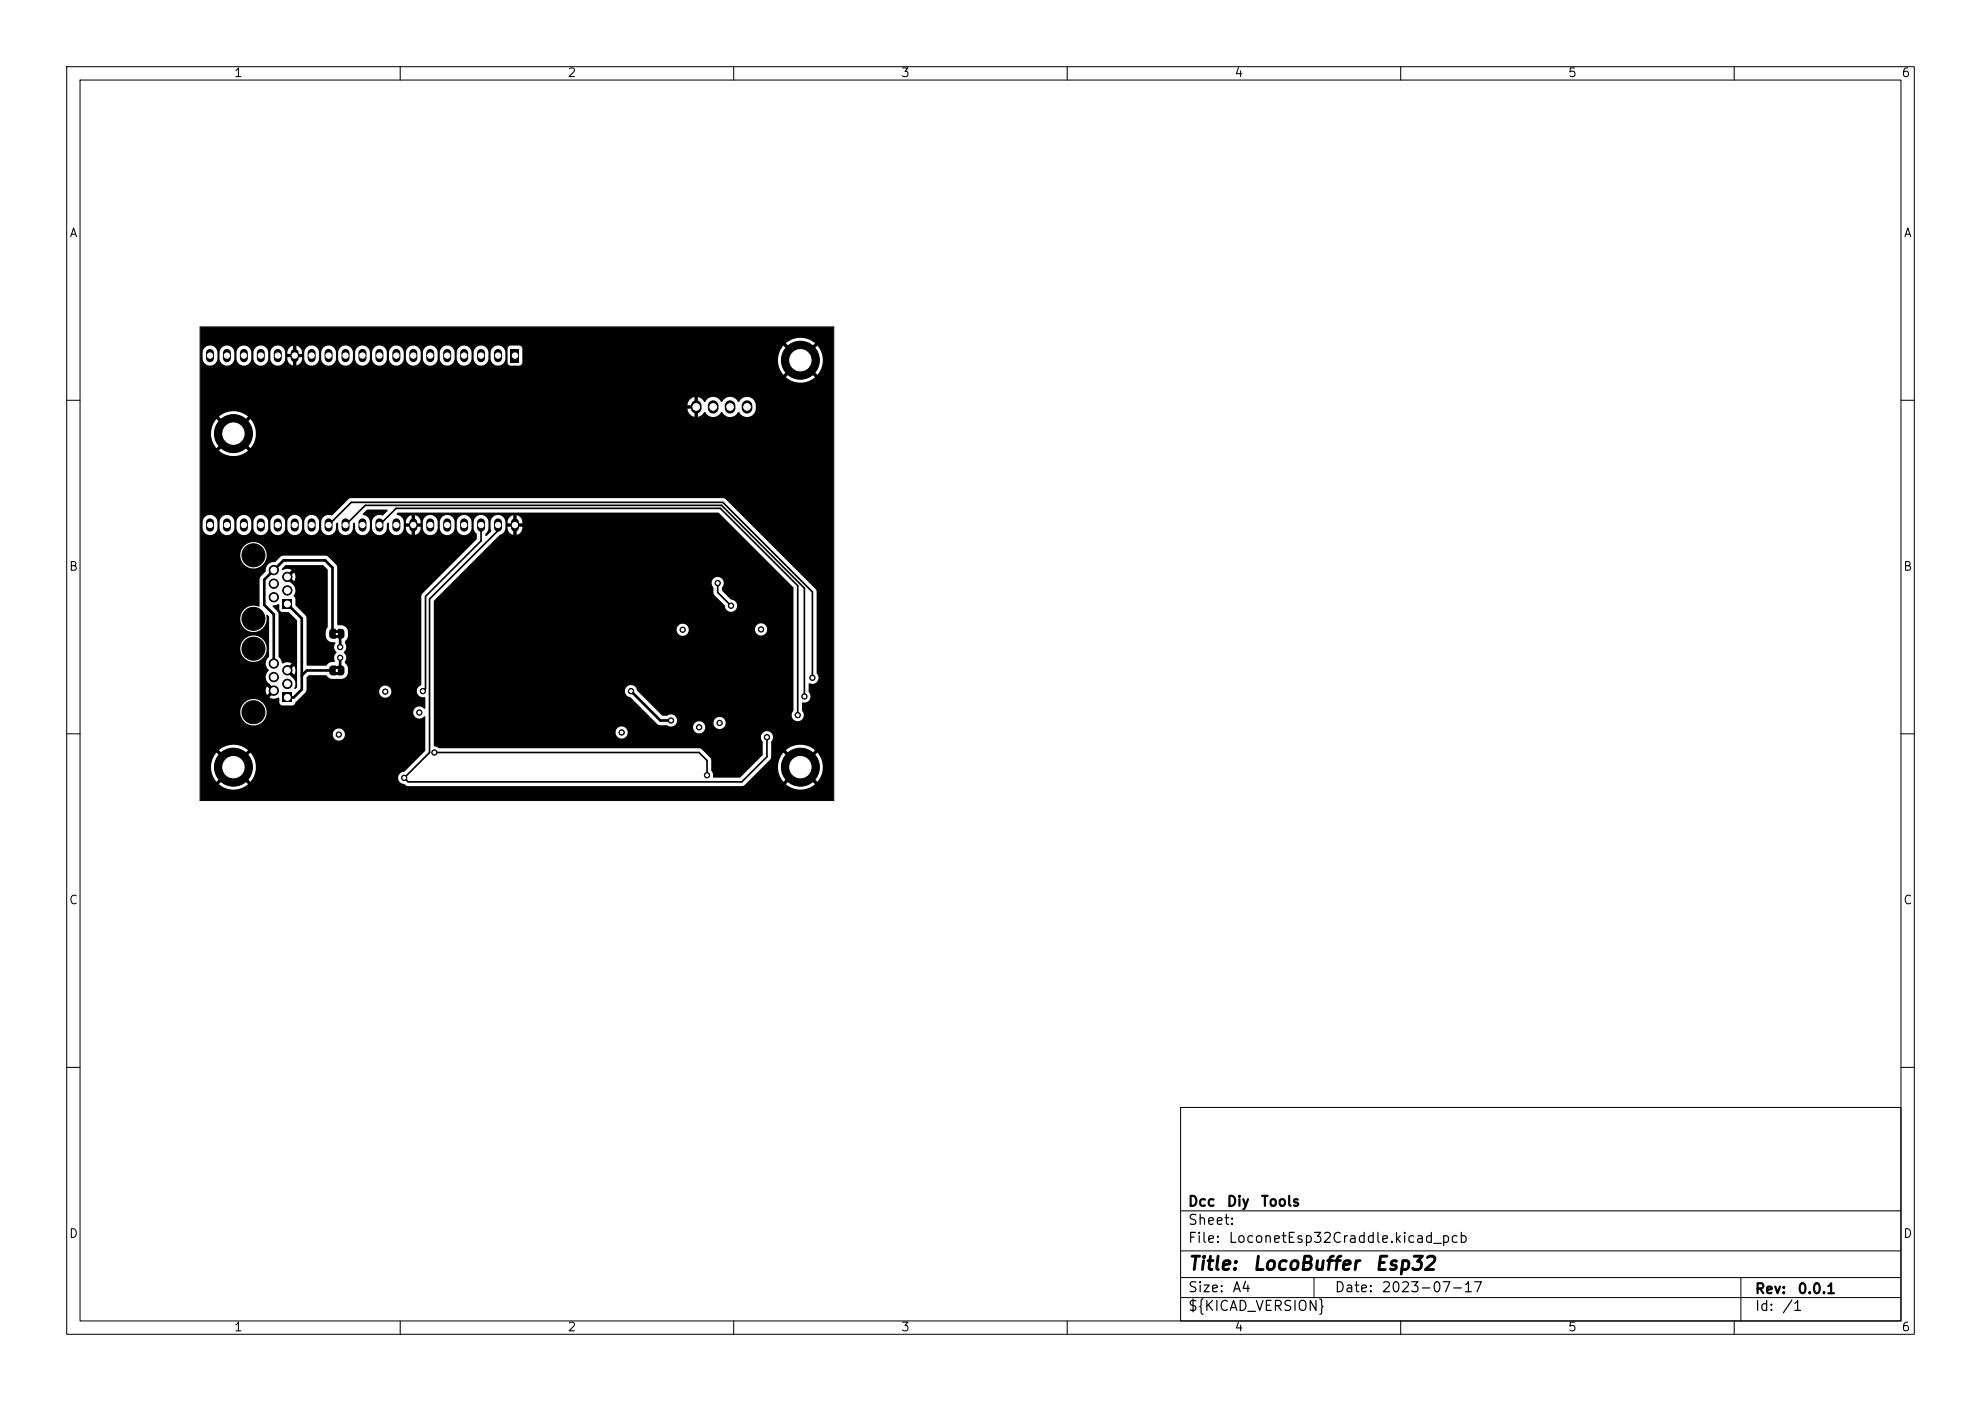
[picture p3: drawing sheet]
<svg xmlns="http://www.w3.org/2000/svg" width="297mm" height="210mm" viewBox="0 0 297 210" stroke-linecap="round" stroke-linejoin="round" font-family="sans-serif">
<g fill="none" stroke="#000" stroke-width=".15">
<path d="M10 10h277v190h-277zM12 12h273v186h-273zM60 10v2M110 10v2M160 10v2M210 10v2M260 10v2M30 49h95v71h-95zM10 60h2M285 60h2M10 110h2M285 110h2"/>
<path d="M10 160h2M177 166h108v32h-108zM285 160h2M60 198v2M110 198v2M160 198v2M177 194.5h108M177 191.5h108M177 187.5h108M177 181.5h108M197 191.5v3M210 198v2"/>
<path d="M260 198v2M261 191.5v6.5"/>
</g>
<g fill="#000">
<path d="M76.6 52.3h1.2v2h-1.2zM30 49.1l94.8-.1 .2 .2-.1 70.8h-94.8l-.1-5.2h1.6a3.3 3.3 0 0 0 .9 2.4l1.2-1.3 .4 .4-1.3 1.2 .2 .2a3.4 3.4 0 0 0 4.2-.2l-1.3-1.2 .4-.4 1.2 1.3 .5-.7h21.7v.2a1 1 0 0 0 .9 .8l.5 .3h50.2l.3-.1 2.9-2.9h2.1a3.3 3.3 0 0 0 .9 2.4l1.2-1.3 .4 .4-1.3 1.2 .2 .2a3.4 3.4 0 0 0 4.2-.2l-1.3-1.2 .4-.4 1.2 1.3 .2-.2a3.4 3.4 0 0 0-.2-4.2l-1.2 1.3-.4-.4 1.3-1.2-.2-.2a3.4 3.4 0 0 0-4.2 .2l1.3 1.2-.4 .4-1.2-1.3-.7 1.1-.2 .9h-2.1l1.1-1.2v-2.5a.92 .92 0 0 0 0-1.3 .92 .92 0 0 0-1.3 .1 .92 .92 0 0 0 .1 1.3l-.1 2-3.3 3.3-4 .1-.1-.2a1.03 1.03 0 0 0-.3-.9v-1.8l-1.4-1.4-.3-.1h-39.1l-.8-.4v-2.1h27.3v.2a.91 .91 0 0 0 1.5 .6 .91 .91 0 0 0-.3-1.6h10.4v.2a.91 .91 0 0 0 1.4 .7 .91 .91 0 0 0 0-1.5h1.7v.2a.91 .91 0 0 0 1.4 .6 .91 .91 0 0 0 0-1.5 .91 .91 0 0 0-1.4 .7h-1.7l-.2-.2a.91 .91 0 0 0-1.2 .8h-10.4a.91 .91 0 0 0-1.2 .8h-27.3v-6.2h28.7v.2a.97 .97 0 0 0 .8 .8l4 4.1 .4 .1h1.1a.93 .93 0 0 0 1.3-.1 .93 .93 0 0 0 0-1.2 .93 .93 0 0 0-1.3-.1h-.7l-3.8-3.8a.93 .93 0 0 0-.9-.8 .93 .93 0 0 0-.9 .8h-28.7v-9.2h36.4v.2a.91 .91 0 0 0 1.1 .8 .91 .91 0 0 0 .7-1h10v.1a.91 .91 0 0 0 1.4 .7 .91 .91 0 0 0 0-1.5 .91 .91 0 0 0-1.4 .7l-10-.1a.91 .91 0 0 0-.9-.7 .91 .91 0 0 0-.9 .8h-36.4v-4.2l2.8-2.8h38.9v.4l.3 .4v1l1.7 1.7a.93 .93 0 0 0 .9 .9 .93 .93 0 0 0 .9-.9 .93 .93 0 0 0-.9-.9l-1.3-1.3-.1-.5a.93 .93 0 0 0-.2-1.5 .93 .93 0 0 0-1.3 .7h-38.9l7.1-7.1a1.17 1.17 0 0 0 .9-1v-1h.3v.2h.8l-.1 .2 .1 .4h-.8a1.12 1.12 0 0 0 .8 1.2v-1.2l.3 .1 .3-.1v1.2a1.12 1.12 0 0 0 .8-1.2h-.8l.1-.2-.1-.4h.8v-.2a1.11 1.11 0 0 0-.8-1v1.2l-.2-.1-.4 .1v-1.2a1.11 1.11 0 0 0-.8 1h-.3l-.1-.2a1.11 1.11 0 0 0-1.1-.8 1.11 1.11 0 0 0-1 1l.1 1.4-.9 .8a.33 .33 0 0 1 .2-.6l.2-.6v-1.2a1.11 1.11 0 0 0-1.2-.8 1.11 1.11 0 0 0-1 1v1.2l.5 .6v.8l-8.3 8.4-.1 13.5a.94 .94 0 0 0-.6 1.2 .94 .94 0 0 0 1.2 .6l.1 1.6-.2 .1a.92 .92 0 0 0-1.4 0 .92 .92 0 0 0 .1 1.3 .92 .92 0 0 0 1.3-.1l.2 .1-.1 5.1-3.1 3.1a.91 .91 0 0 0-.9 .8l-21.7-.1a3.4 3.4 0 0 0-.5-3.6l-1.2 1.3-.4-.4 1.3-1.2-.2-.2a3.4 3.4 0 0 0-4.2 .2l1.3 1.2-.4 .4-1.2-1.3-.7 1.1-.2 .9h-1.6v-4.8h19.9v.2a.91 .91 0 0 0 1.4 .7 .91 .91 0 0 0 0-1.6 .91 .91 0 0 0-1.4 .7h-19.9v-3.4h6v.3a1.98 1.98 0 0 0 3 1.6 1.98 1.98 0 0 0 0-3.4 1.98 1.98 0 0 0-3 1.5h-6v-9.5h6v.3a1.98 1.98 0 0 0 3 1.5 1.98 1.98 0 0 0 0-3.4 1.98 1.98 0 0 0-3 1.6h-6v-4.5h6v.3a2.01 2.01 0 0 0 2.4 1.8 2.01 2.01 0 0 0 1.6-2.5h.1l.2 .2v6.1a1.22 1.22 0 0 0 0 1.9 1.33 1.33 0 0 0 .1 2.1l.6 .6-.3 .2-.1 .1-.6-.5a1.2 1.2 0 0 0 0 1.3l.6-.6 .1 .2 .3 .2-.6 .6 .6 .1 .8-.1 .1 .9 .4 .2h1.5l.3-.1 .2-.4 1.6-1.6h11v.2a.91 .91 0 0 0 1.3 .7 .91 .91 0 0 0 0-1.6 .91 .91 0 0 0-1.3 .7h-11l.1-2 .3-.4h2.6l.4 .4 .4 .1h1.8a1.02 1.02 0 0 0 .7-.9l-.1-.7-.4-.7v-.3a.91 .91 0 0 0-.1-1.2l-.1-.1a1.09 1.09 0 0 0 .2-1.4v-.3l.4-.7v-1l-.2-.3-.3-.3-.9-.1-.1-.1v-8.6l-.2-.4-1.2-1.2-.4-.1h-6.4l-.3 .1-.9 .9a1.27 1.27 0 0 0-1.4 1.4l-.7 .7-.2 .4v4l-.1 .1a1.99 1.99 0 0 0-2.8 1.7h-6v-9.5h6v.3a1.98 1.98 0 0 0 3 1.5 1.98 1.98 0 0 0 0-3.4 1.98 1.98 0 0 0-3 1.6h-6v-4.9h.4v1a1.11 1.11 0 0 0 1.1 1 1.11 1.11 0 0 0 1.1-1v-1h.3v1.2a1.11 1.11 0 0 0 1.2 .8 1.11 1.11 0 0 0 1-1v-1h.4v1.2a1.11 1.11 0 0 0 1.2 .8 1.11 1.11 0 0 0 1-1v-1h.3v1.2a1.11 1.11 0 0 0 1.2 .8 1.11 1.11 0 0 0 1-1v-1h.3l.1 1.2a1.11 1.11 0 0 0 1.1 .8 1.11 1.11 0 0 0 1.1-1v-1h.3v1.2a1.11 1.11 0 0 0 1.2 .8 1.11 1.11 0 0 0 1-1v-1h.3v1.2a1.11 1.11 0 0 0 1.2 .8 1.11 1.11 0 0 0 1-1v-1h.4v1.2a1.11 1.11 0 0 0 1.2 .8 1.11 1.11 0 0 0 1-1v-.7l.2-.1 .1 1a1.11 1.11 0 0 0 1.2 .8 1.11 1.11 0 0 0 1-1v-.7l.3-.1 .1 1a1.11 1.11 0 0 0 1.1 .8 1.11 1.11 0 0 0 1.1-1l-.1-1.2a1.4 1.4 0 0 0-1-.9l.6-.7h3.1v.2l-.7 .6a1.27 1.27 0 0 0-1.6 1v1.2a1.11 1.11 0 0 0 1.2 .8 1.11 1.11 0 0 0 1-1v-.7l.2-.1 .1 1a1.11 1.11 0 0 0 1.2 .8 1.11 1.11 0 0 0 1-1v-1h.4v.2h.8l-.1 .2 .1 .4h-.8a1.12 1.12 0 0 0 .8 1.2v-1.2l.2 .1 .3-.1v1.2a1.12 1.12 0 0 0 .9-1.2h-.8l.1-.2-.1-.4h.8v-.2h.3v1a1.11 1.11 0 0 0 1.1 1 1.11 1.11 0 0 0 1.1-1v-1h.3l.1 1.2a1.11 1.11 0 0 0 1.1 .8 1.11 1.11 0 0 0 1.1-1v-1h.3v1.2a1.11 1.11 0 0 0 1.2 .8 1.11 1.11 0 0 0 1-1v-1.2a1.11 1.11 0 0 0-1.2-.8 1.11 1.11 0 0 0-1 1h-.3l-.1-.2a1.11 1.11 0 0 0-1.1-.8 1.11 1.11 0 0 0-1.1 1h-.3v-.2a1.11 1.11 0 0 0-1.2-.8 1.11 1.11 0 0 0-1 1h-.3l-.1-.2a1.11 1.11 0 0 0-.8-.8v1.2l-.2-.1-.3 .1v-1.2a1.11 1.11 0 0 0-.8 1h-.4v-.2a1.86 1.86 0 0 0-1-.9l.2-.3 48.1 .1 11.2 11.2v18.4a.93 .93 0 0 0-.1 1.3 .93 .93 0 0 0 1.4 0 .93 .93 0 0 0-.1-1.3v-1.1l.2-.1a.93 .93 0 0 0 1-.5 .93 .93 0 0 0-.2-1.1v-1.2l.2-.1a.93 .93 0 0 0 1.2-.3 .93 .93 0 0 0-.2-1.2v-12.5l-13.8-13.7h-56l-.3 .1-2.5 2.4a1.27 1.27 0 0 0-1.6 1h-.4v-.2a1.11 1.11 0 0 0-1.2-.8 1.11 1.11 0 0 0-1 1h-.3v-.2a1.11 1.11 0 0 0-1.2-.8 1.11 1.11 0 0 0-1 1h-.3l-.1-.2a1.11 1.11 0 0 0-1.1-.8 1.11 1.11 0 0 0-1.1 1h-.3v-.2a1.11 1.11 0 0 0-1.2-.8 1.11 1.11 0 0 0-1 1h-.3l-.1-.2a1.11 1.11 0 0 0-1.1-.8 1.11 1.11 0 0 0-1 1h-.4a1.11 1.11 0 0 0-1.1-1 1.11 1.11 0 0 0-1.1 1h-.3v-.2a1.11 1.11 0 0 0-1.2-.8 1.11 1.11 0 0 0-1 1h-.4v-13.4h1.6l.2 1.3 .7 1.1 1.2-1.3 .4 .4-1.3 1.2a3.3 3.3 0 0 0 4.4 0l-1.3-1.2 .4-.4 1.2 1.3 .2-.2a3.4 3.4 0 0 0-.2-4.2l-1.2 1.3-.4-.4 1.3-1.2-.2-.2a3.4 3.4 0 0 0-4.2 .2l1.3 1.2-.4 .4-1.2-1.3-.7 1.1-.2 .9h-1.6v-4.1h73.9v.6h-.8a1.3 1.3 0 0 0 1 1.2v-1.1h.5v1.1l.6-.3 .5-.5a1.43 1.43 0 0 0 2.5 0 1.43 1.43 0 0 0 2.5 0 1.36 1.36 0 0 0 1.5 .8 1.36 1.36 0 0 0 1.1-1.2v-.8a1.37 1.37 0 0 0-1.2-1 1.37 1.37 0 0 0-1.4 .8 1.43 1.43 0 0 0-2.5 0 1.43 1.43 0 0 0-2.6 0l-.4-.5-.6-.3v1.1h-.5v-1.1a1.3 1.3 0 0 0-1 1.2h-73.1v-7.9h.4v1a1.11 1.11 0 0 0 1.1 1 1.11 1.11 0 0 0 1.1-1v-1h.3v1.2a1.11 1.11 0 0 0 1.2 .8 1.11 1.11 0 0 0 1-1v-1h.4v1.2a1.11 1.11 0 0 0 1.2 .8 1.11 1.11 0 0 0 1-1v-1h.3v1.2a1.11 1.11 0 0 0 1.2 .8 1.11 1.11 0 0 0 1-1v-1h.3l.1 1.2a1.11 1.11 0 0 0 1.1 .8 1.11 1.11 0 0 0 1.1-1v-1h.3v.2h.8l-.1 .2 .1 .4h-.8a1.12 1.12 0 0 0 .8 1.2v-1.2l.2 .1 .3-.1v1.2a1.12 1.12 0 0 0 .9-1.2h-.8l.1-.2-.1-.4h.8v-.2h.3v1a1.11 1.11 0 0 0 1.1 1 1.11 1.11 0 0 0 1.1-1v-1h.4v1.2a1.11 1.11 0 0 0 1.2 .8 1.11 1.11 0 0 0 1-1v-1h.3v1.2a1.11 1.11 0 0 0 1.2 .8 1.11 1.11 0 0 0 1-1v-1h.3l.1 1.2a1.11 1.11 0 0 0 1.1 .8 1.11 1.11 0 0 0 1.1-1v-1h.3v1.2a1.11 1.11 0 0 0 1.2 .8 1.11 1.11 0 0 0 1-1v-1h.3v1.2a1.11 1.11 0 0 0 1.2 .8 1.11 1.11 0 0 0 1-1v-1h.4v1.2a1.11 1.11 0 0 0 1.2 .8 1.11 1.11 0 0 0 1-1v-1h.3v1.2a1.11 1.11 0 0 0 1.2 .8 1.11 1.11 0 0 0 1-1v-1h.3l.1 1.2a1.11 1.11 0 0 0 1.1 .8 1.11 1.11 0 0 0 1.1-1v-1h.3v1.2a1.11 1.11 0 0 0 1.2 .8 1.11 1.11 0 0 0 1-1v-1h.3v1.2a1.11 1.11 0 0 0 1.2 .8 1.11 1.11 0 0 0 1-1v-1h.4v1.2a1.11 1.11 0 0 0 1.2 .8 1.11 1.11 0 0 0 1-1v-1l-.2-.5h.5v2.1l.1 .3 .4 .1h1.4l.3-.4v-.6h38.3l.2 1.3 .7 1.1 1.2-1.3 .4 .4-1.3 1.2a3.3 3.3 0 0 0 4.4 0l-1.3-1.2 .4-.4 1.2 1.3 .2-.2a3.4 3.4 0 0 0-.2-4.2l-1.2 1.3-.4-.4 1.3-1.2-.2-.2a3.4 3.4 0 0 0-4.2 .2l1.3 1.2-.4 .4-1.2-1.3-.7 1.1-.2 .9h-38.3v-1.6l-.3-.4h-1.5l-.3 .1-.1 .4h-.5a1.11 1.11 0 0 0-1.2-.5 1.11 1.11 0 0 0-.8 1h-.4v-.2a1.11 1.11 0 0 0-1.2-.8 1.11 1.11 0 0 0-1 1h-.3v-.2a1.11 1.11 0 0 0-1.2-.8 1.11 1.11 0 0 0-1 1h-.3l-.1-.2a1.11 1.11 0 0 0-1.1-.8 1.11 1.11 0 0 0-1.1 1h-.3v-.2a1.11 1.11 0 0 0-1.2-.8 1.11 1.11 0 0 0-1 1h-.3l-.1-.2a1.11 1.11 0 0 0-1.1-.8 1.11 1.11 0 0 0-1 1h-.4v-.2a1.11 1.11 0 0 0-1.2-.8 1.11 1.11 0 0 0-1 1h-.3v-.2a1.11 1.11 0 0 0-1.2-.8 1.11 1.11 0 0 0-1 1h-.3l-.1-.2a1.11 1.11 0 0 0-1.1-.8 1.11 1.11 0 0 0-1.1 1h-.3v-.2a1.11 1.11 0 0 0-1.2-.8 1.11 1.11 0 0 0-1 1h-.3l-.1-.2a1.11 1.11 0 0 0-1.1-.8 1.11 1.11 0 0 0-1 1h-.4v-.2a1.11 1.11 0 0 0-1.2-.8 1.11 1.11 0 0 0-1 1h-.3v-.2a1.11 1.11 0 0 0-.9-.8v1.2l-.2-.1-.3 .1v-1.2a1.11 1.11 0 0 0-.8 1h-.3l-.1-.2a1.11 1.11 0 0 0-1.1-.8 1.11 1.11 0 0 0-1.1 1h-.3v-.2a1.11 1.11 0 0 0-1.2-.8 1.11 1.11 0 0 0-1 1h-.3l-.1-.2a1.11 1.11 0 0 0-1.1-.8 1.11 1.11 0 0 0-1 1h-.4v-.2a1.11 1.11 0 0 0-1.2-.8 1.11 1.11 0 0 0-1 1h-.3v-.2a1.11 1.11 0 0 0-1.2-.8 1.11 1.11 0 0 0-1 1h-.4zM40.9 90.8l.9-.2 .1 .7 .1 .3 .3 .1 1 .1 1.2 1.2v10l-.2 .3-.2-.1a1.25 1.25 0 0 0-.4-1.7l-.5-.6 .2-.1 .1-.2 .6 .5a1.2 1.2 0 0 0 0-1.3l-.6 .6-.1-.2-.2-.2 .5-.5a1.21 1.21 0 0 0-1.3-.1h-.1l-.2-.6-.3-.4v-6.4l-.2-.3-.7-.8zM42.4 89.8h1.4v1.4h-1.4zM42.3 85.2l.6-.5h5.5l.7 .7v8.6l-.2 .6-.1 .7 .2 .5 .3 .3 .4 .1 .5 .1 .1 .1a.94 .94 0 0 0 .1 1.3v.2a1.12 1.12 0 0 0-.2 1.3 1.14 1.14 0 0 0-1.2 .5h-3v-7.1l-.2-.3-1.5-1.5v-1.1l-.3-.4a1.23 1.23 0 0 0-.3-1.8l-.5-.6 .2-.1 .1-.2 .6 .5a1.2 1.2 0 0 0 0-1.3l-.6 .6-.1-.2-.2-.2 .5-.5a1.21 1.21 0 0 0-1.3-.1h-.1zM49.5 94.4l.8-.1v1.5l-.6-.1-.3-.3v-.7zM50.7 94.3h.6l.3 .3v.7l-.3 .4-.6 .1zM50.7 99.8h.6l.3 .3v.7l-.3 .4-.6 .1zM50.3 94.4h.4v.4h-.4zM50.3 95.2h.4v.4h-.4zM42.4 103.8h1.4v1.4h-1.4zM49.5 99.9l.3-.1h.5v1.5l-.5-.1-.3-.1-.1-.3z"/>
<path d="M50.3 99.9h.4v.4h-.4zM50.3 100.7h.4v.4h-.4z"/>
</g>
<g fill="#000" stroke="#000" stroke-width=".15">
<circle cx="120" cy="54" r="2.85"/>
<circle cx="35" cy="65" r="2.85"/>
<circle cx="38" cy="83.2" r="1.72"/>
<circle cx="38" cy="92.8" r="1.72"/>
<circle cx="38" cy="97.2" r="1.72"/>
<circle cx="41" cy="87.5" r=".7"/>
<circle cx="41" cy="99.5" r=".7"/>
<circle cx="41" cy="85.5" r=".7"/>
<circle cx="41" cy="89.5" r=".7"/>
<circle cx="43.1" cy="88.5" r=".7"/>
<circle cx="43.1" cy="86.5" r=".7"/>
<circle cx="51" cy="97" r=".4"/>
<circle cx="51" cy="98.6" r=".4"/>
<circle cx="102.3" cy="94.4" r=".4"/>
<circle cx="107.6" cy="87.4" r=".4"/>
<circle cx="109.6" cy="90.8" r=".4"/>
<circle cx="114.1" cy="94.3" r=".4"/>
<circle cx="35" cy="115" r="2.85"/>
<circle cx="38" cy="106.8" r="1.72"/>
<circle cx="41" cy="101.5" r=".7"/>
<circle cx="41" cy="103.5" r=".7"/>
<circle cx="43.1" cy="102.5" r=".7"/>
<circle cx="43.1" cy="100.5" r=".7"/>
<circle cx="50.8" cy="110.1" r=".4"/>
<circle cx="57.8" cy="103.7" r=".4"/>
<circle cx="60.6" cy="116.6" r=".4"/>
<circle cx="62.9" cy="106.8" r=".4"/>
<circle cx="63.4" cy="103.6" r=".4"/>
<circle cx="65.1" cy="112.8" r=".4"/>
<circle cx="93.2" cy="109.8" r=".4"/>
<circle cx="94.6" cy="103.6" r=".4"/>
<circle cx="100.6" cy="108" r=".4"/>
<circle cx="104.8" cy="109" r=".4"/>
<circle cx="106" cy="116.2" r=".4"/>
<circle cx="107.9" cy="108.4" r=".4"/>
<circle cx="115" cy="110.5" r=".4"/>
<circle cx="119.6" cy="107.2" r=".4"/>
<circle cx="120" cy="115" r="2.85"/>
<circle cx="120.6" cy="104.4" r=".4"/>
<circle cx="121.8" cy="101.6" r=".4"/>
</g>
<g fill="none" stroke="#000" stroke-width="1.2">
<path d="M31.5 52.9v.8M34 52.9v.8M36.6 52.9v.8M39.1 52.9v.8M41.6 52.9v.8M44.2 52.9v.8M46.7 52.9v.8M49.3 52.9v.8M51.8 52.9v.8M54.3 52.9v.8M56.9 52.9v.8M59.4 52.9v.8"/>
<path d="M62 52.9v.8M64.5 52.9v.8M67 52.9v.8M69.6 52.9v.8M72.1 52.9v.8M74.7 52.9v.8M31.5 78.3v.8M34 78.3v.8M36.6 78.3v.8M39.1 78.3v.8M41.6 78.3v.8M44.2 78.3v.8"/>
<path d="M46.7 78.3v.8M49.3 78.3v.8M51.8 78.3v.8M54.3 78.3v.8M56.9 78.3v.8M59.4 78.3v.8M62 78.3v.8M64.5 78.3v.8M67 78.3v.8M69.6 78.3v.8M72.1 78.3v.8M74.7 78.3v.8"/>
<path d="M77.2 78.3v.8"/>
</g>
<path d="M104.4 60.8v.4M106.9 60.8v.4M109.5 60.8v.4M112 60.8v.4" fill="none" stroke="#000" stroke-width="1.6"/>
<path d="M49.3 78.7l3.4-3.4h55.7l13.4 13.4v12.9M51.8 78.7l3-2.9h53.4l12.4 12.4v16.2M56.9 78.7l2.5-2.5h48.6l11.6 11.6v19.4M72.1 78.7v2.4l-8.3 8.3v13.8l-.4 .4M74.7 78.7v.8l-10.3 10.3v23l-3.8 3.8 .6 .6h50l3.8-3.8v-2.9M107.6 87.4v1.4l2 2M65.1 112.8h39.7l1.2 1.2v2.2" fill="none" stroke="#000" stroke-width=".25"/>
<path d="M43.1 90.5l2.2 2.2v10.6l-1.3 1.2h-.9M49.8 95v-9.9l-1-1.1h-6.3l-2.9 2.9v3.8l1.4 1.4v7.4M51 98.6v1.8l.1 .1M51.1 95l-.1 .2v1.8M49.8 100.5h-3.8l-.7 .8M94.6 103.6l4.4 4.4h1.6" fill="none" stroke="#000" stroke-width=".4"/>
<g fill="#fff" stroke="#fff" stroke-width=".15">
<circle cx="65.1" cy="112.8" r=".2"/>
<circle cx="106" cy="116.2" r=".2"/>
<circle cx="63.4" cy="103.6" r=".2"/>
<circle cx="107.9" cy="108.4" r=".2"/>
<circle cx="50.8" cy="110.1" r=".2"/>
<circle cx="102.3" cy="94.4" r=".2"/>
<circle cx="57.8" cy="103.7" r=".2"/>
<circle cx="104.8" cy="109" r=".2"/>
<circle cx="62.9" cy="106.8" r=".2"/>
<circle cx="114.1" cy="94.3" r=".2"/>
<circle cx="60.6" cy="116.6" r=".2"/>
<circle cx="115" cy="110.5" r=".2"/>
<circle cx="107.6" cy="87.4" r=".2"/>
<circle cx="109.6" cy="90.8" r=".2"/>
<circle cx="93.2" cy="109.8" r=".2"/>
<circle cx="121.8" cy="101.6" r=".2"/>
<circle cx="120.6" cy="104.4" r=".2"/>
<circle cx="119.6" cy="107.2" r=".2"/>
<circle cx="100.6" cy="108" r=".2"/>
<circle cx="94.6" cy="103.6" r=".2"/>
<circle cx="51" cy="98.6" r=".2"/>
<circle cx="51" cy="97" r=".2"/>
<circle cx="43.1" cy="90.5" r=".44"/>
<circle cx="41" cy="89.5" r=".44"/>
<circle cx="43.1" cy="88.5" r=".44"/>
<circle cx="41" cy="87.5" r=".44"/>
<circle cx="43.1" cy="86.5" r=".44"/>
<circle cx="41" cy="85.5" r=".44"/>
<circle cx="43.1" cy="104.5" r=".45"/>
<circle cx="41" cy="103.5" r=".45"/>
<circle cx="43.1" cy="102.5" r=".45"/>
<circle cx="41" cy="101.5" r=".45"/>
<circle cx="43.1" cy="100.5" r=".45"/>
<circle cx="41" cy="99.5" r=".45"/>
<circle cx="35" cy="65" r="1.6"/>
<circle cx="35" cy="115" r="1.6"/>
<circle cx="120" cy="115" r="1.6"/>
<circle cx="120" cy="54" r="1.6"/>
<circle cx="77.2" cy="53.3" r=".4"/>
<circle cx="74.7" cy="53.3" r=".4"/>
<circle cx="72.1" cy="53.3" r=".4"/>
<circle cx="69.6" cy="53.3" r=".4"/>
<circle cx="67" cy="53.3" r=".4"/>
<circle cx="64.5" cy="53.3" r=".4"/>
<circle cx="62" cy="53.3" r=".4"/>
<circle cx="59.4" cy="53.3" r=".4"/>
<circle cx="56.9" cy="53.3" r=".4"/>
<circle cx="54.3" cy="53.3" r=".4"/>
<circle cx="51.8" cy="53.3" r=".4"/>
<circle cx="49.3" cy="53.3" r=".4"/>
<circle cx="46.7" cy="53.3" r=".4"/>
<circle cx="44.2" cy="53.3" r=".4"/>
<circle cx="41.6" cy="53.3" r=".4"/>
<circle cx="39.1" cy="53.3" r=".4"/>
<circle cx="36.6" cy="53.3" r=".4"/>
<circle cx="34" cy="53.3" r=".4"/>
<circle cx="31.5" cy="53.3" r=".4"/>
<circle cx="31.5" cy="78.7" r=".4"/>
<circle cx="34" cy="78.7" r=".4"/>
<circle cx="36.6" cy="78.7" r=".4"/>
<circle cx="39.1" cy="78.7" r=".4"/>
<circle cx="41.6" cy="78.7" r=".4"/>
<circle cx="44.2" cy="78.7" r=".4"/>
<circle cx="46.7" cy="78.7" r=".4"/>
<circle cx="49.3" cy="78.7" r=".4"/>
<circle cx="51.8" cy="78.7" r=".4"/>
<circle cx="54.3" cy="78.7" r=".4"/>
<circle cx="56.9" cy="78.7" r=".4"/>
<circle cx="59.4" cy="78.7" r=".4"/>
<circle cx="62" cy="78.7" r=".4"/>
<circle cx="64.5" cy="78.7" r=".4"/>
<circle cx="67" cy="78.7" r=".4"/>
<circle cx="69.6" cy="78.7" r=".4"/>
<circle cx="72.1" cy="78.7" r=".4"/>
<circle cx="74.7" cy="78.7" r=".4"/>
<circle cx="77.2" cy="78.7" r=".4"/>
<circle cx="104.4" cy="61" r=".5"/>
<circle cx="106.9" cy="61" r=".5"/>
<circle cx="109.5" cy="61" r=".5"/>
<circle cx="112" cy="61" r=".5"/>
</g>
<g font-size="2">
<text x="178" y="190.9">Title:</text>
<text x="187.7" y="190.9">LocoBuffer</text>
<text x="206" y="190.9">Esp32</text>
</g>
<g font-size="1.5">
<text x="178" y="184">Sheet:</text>
<text x="178" y="181.2">Dcc</text>
<text x="183.8" y="181.2">Diy</text>
<text x="188.9" y="181.2">Tools</text>
<text x="178" y="186.7">File:</text>
<text x="184.1" y="186.7">LoconetEsp32Craddle.kicad_pcb</text>
<text x="178" y="196.9">${KICAD_VERSION}</text>
<text x="178" y="194.1">Size:</text>
<text x="184.7" y="194.1">A4</text>
<text x="200" y="194.1">Date:</text>
<text x="207" y="194.1">2023-07-17</text>
<text x="263" y="194.3">Rev:</text>
<text x="263" y="196.9">Id:</text>
<text x="267.1" y="196.9">/1</text>
<text x="269.4" y="194.3">0.0.1</text>
</g>
<g font-size="1.3">
<text x="35" y="11.9">1</text>
<text x="85" y="11.9">2</text>
<text x="135" y="11.9">3</text>
<text x="185" y="11.9">4</text>
<text x="235" y="11.9">5</text>
<text x="285" y="11.9">6</text>
<text x="10.3" y="35.9">A</text>
<text x="285.4" y="35.9">A</text>
<text x="10.3" y="85.9">B</text>
<text x="285.3" y="85.9">B</text>
<text x="10.3" y="135.9">C</text>
<text x="285.3" y="135.9">C</text>
<text x="10.3" y="185.9">D</text>
<text x="285.3" y="185.9">D</text>
<text x="35" y="199.9">1</text>
<text x="85" y="199.9">2</text>
<text x="135" y="199.9">3</text>
<text x="185" y="199.9">4</text>
<text x="235" y="199.9">5</text>
<text x="285" y="199.9">6</text>
</g>
</svg>
